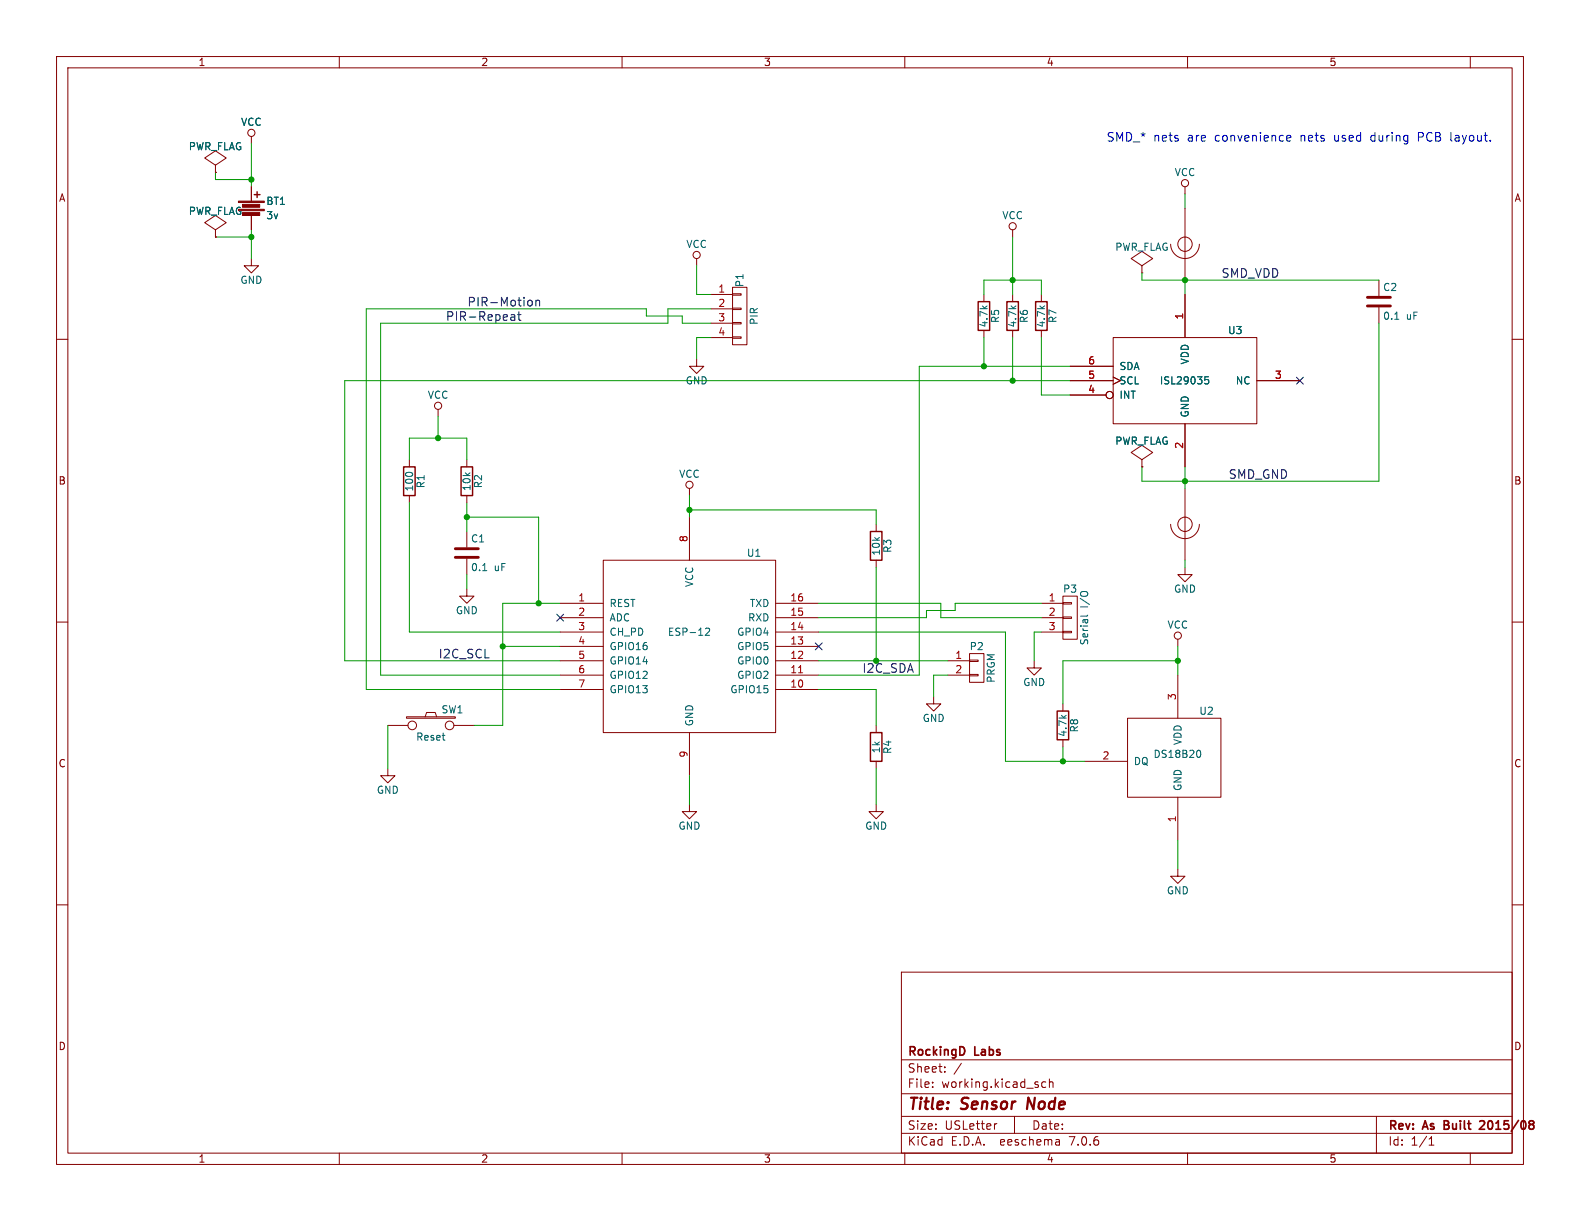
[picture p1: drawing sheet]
<svg xmlns="http://www.w3.org/2000/svg" width="279mm" height="216mm" viewBox="0 0 279 216" stroke-linecap="round" stroke-linejoin="round" font-family="sans-serif">
<g fill="none" stroke="#840000" stroke-width=".18">
<path d="M10 10h259.4v195.9h-259.4zM12 12h255.4v191.9h-255.4zM60 10v2M110 10v2M160 10v2M210 10v2M260 10v2M38.1 29.2l1.9-1.3-1.9-1.2-1.9 1.2 1.9 1.3v1.3M38.1 30.5h.1M44.4 24.1v1.3M44.4 33v2.6M44.4 38.1v2.5"/>
<path d="M209.5 33v1.3M209.5 36.8v12.7M10 60h2M38.1 40.6l1.9-1.2-1.9-1.3-1.9 1.3 1.9 1.2v1.3M38.1 41.9h.1M44.4 45.7v1.3h1.3l-1.3 1.3-1.2-1.3h1.2M123.2 45.7v1.3M125.7 52.1h3.8M125.7 54.6h3.8M125.7 57.2h3.8M125.7 59.7h3.8M129.5 59.6h1.6v.2h-1.6z"/>
<path d="M129.5 57h1.6v.3h-1.6zM129.5 54.5h1.6v.2h-1.6zM129.5 51.9h1.6v.3h-1.6zM129.5 50.8h2.6v10.2h-2.6zM174 52.1v1.2M174 58.4v1.3M179.1 40.6v1.3M179.1 52.1v1.2M179.1 58.4v1.3M184.1 52.1v1.2M184.1 58.4v1.3M196.8 59.7h25.4v15.2h-25.4z"/>
<path d="M201.9 47l1.9-1.3-1.9-1.2-1.9 1.2 1.9 1.3v1.3M201.9 48.3h.1M207 43.2a2.54 2.54 0 0 0 2.5 2.5 2.54 2.54 0 0 0 2.6-2.5M209.5 52.1v7.6M243.8 49.5v2.8M243.8 54.4v2.8M267.4 60h2M77.5 72.4v1.3M123.2 63.5v1.3h1.3l-1.3 1.2-1.3-1.2h1.3M189.2 67.3h7.6M189.2 69.9h6.4M189.2 64.8h7.6"/>
<path d="M196.8 66.7l1.3 .6-1.3 .6M209.5 74.9v7.7M222.2 67.3h7.7M72.4 81.3v1.3M72.4 87.6v1.3M82.5 81.3v1.3M82.5 87.6v1.3M82.5 94v2.8M82.5 98.8v2.8M106.7 99.1h30.5v30.4h-30.5zM121.9 86.4v1.2M121.9 91.4v7.7"/>
<path d="M154.9 92.7v1.3M154.9 99.1v1.2M201.9 81.3l1.9-1.3-1.9-1.3-1.9 1.3 1.9 1.3v1.3M201.9 82.6h.1M207 92.7a2.54 2.54 0 0 0 2.5 2.5 2.54 2.54 0 0 0 2.6-2.5M209.5 86.4v12.7M10 110h2M82.5 104.1v1.3h1.3l-1.3 1.3-1.2-1.3h1.2M99.1 116.8h7.6M99.1 119.4h7.6M99.1 106.7h7.6M99.1 109.2h7.6"/>
<path d="M99.1 111.8h7.6M99.1 114.3h7.6M137.2 116.8h7.6M137.2 119.4h7.6M137.2 106.7h7.6M137.2 109.2h7.6M137.2 111.8h7.6M137.2 114.3h7.6M167.6 116.8h3.8M167.6 119.4h3.8M171.4 119.3h1.6v.2h-1.6zM171.4 116.7h1.6v.3h-1.6z"/>
<path d="M171.4 115.6h2.6v5.1h-2.6zM182.9 116.8v1.3h1.2l-1.2 1.3-1.3-1.3h1.3M184.1 106.7h3.9M184.1 109.2h3.9M184.1 111.8h3.9M188 111.6h1.5v.3h-1.5zM188 109.1h1.5v.2h-1.5zM188 106.6h1.5v.2h-1.5zM188 105.4h2.5v7.6h-2.5zM208.3 113v1.3M208.3 119.4v7.6M209.5 100.3v1.3h1.3l-1.3 1.3-1.2-1.3h1.2"/>
<path d="M267.4 110h2M68.6 135.9v1.3h1.2l-1.2 1.2-1.3-1.2h1.3M68.6 128.3h3.5M71.9 126.7h8.6v.3h-8.6zM75.2 126.7l.2-.7h1.6l.2 .7M80.3 128.3h3.5M99.1 121.9h7.6M121.9 129.5v7.7M137.2 121.9h7.6M154.9 128.3v1.2M154.9 134.6v1.3M165.1 123.2v1.3h1.3l-1.3 1.2-1.3-1.2h1.3"/>
<path d="M188 124.5v1.2M188 130.8v1.3M191.8 134.6h7.6M199.4 127h16.5v14h-16.5zM10 160h2M121.9 142.2v1.3h1.3l-1.3 1.3-1.3-1.3h1.3M154.9 142.2v1.3h1.3l-1.3 1.3-1.2-1.3h1.2M208.3 153.7v1.2h1.2l-1.2 1.3-1.3-1.3h1.3M208.3 141v7.6M267.4 160h2M159.4 171.9h108v32h-108zM159.4 197.4h108"/>
<path d="M159.4 193.4h108M159.4 187.4h108M164.9 192.1v.2M164.9 191.4v.1M167.1 189.4v.2M167.1 188.7v.1M170 188l-1.3 1.9M176.3 198.7l-.3 .1M179.4 197.4v3M184.9 191.4l-.4-.1-.3 .3v.4l.2 .2h.5M185.6 191.4l.2-.1 .3 .1 .1 .9M185.6 190.8v1.5"/>
<path d="M243.4 197.4v6.5M60 203.9v2M110 203.9v2M159.4 200.4h108M160 203.9v2M187.3 201.6l.1 .9M187.4 202.4l-.2 .1M187.4 201.8l-.2 .1M210 203.9v2M252.7 202.5h.9M252.7 201.4l.4-.4v1.5M260 203.9v2"/>
<circle cx="44.4" cy="23.5" r=".63"/>
<circle cx="209.5" cy="32.4" r=".63"/>
<circle cx="123.2" cy="45.1" r=".63"/>
<circle cx="179.1" cy="40" r=".63"/>
<circle cx="209.5" cy="43.2" r="1.27"/>
<circle cx="77.5" cy="71.8" r=".63"/>
<circle cx="196.2" cy="69.8" r=".63"/>
<circle cx="121.9" cy="85.7" r=".63"/>
<circle cx="209.5" cy="92.7" r="1.27"/>
<circle cx="208.3" cy="112.4" r=".63"/>
<circle cx="72.9" cy="128.3" r=".76"/>
<circle cx="79.5" cy="128.3" r=".76"/>
</g>
<path d="M255.4 198.9h.5M255.9 198.2h-.5v1.5h.6M262.4 198.2h-.5l-.2 .1M262.5 198.8l-.9 .9h.9M271.2 198.3v.4M271.2 199v.5" fill="none" stroke="#840000" stroke-width=".3"/>
<path d="M181.9 194.1l-.3 2" fill="none" stroke="#840000" stroke-width=".4"/>
<g fill="#840000" stroke="#840000" stroke-width=".18">
<path d="M42.2 37h4.5v.3h-4.5z"/>
<path d="M42.2 35.6h4.5v.2h-4.5z"/>
<path d="M42.9 37.6h3v.5h-3z"/>
<path d="M42.9 36.1h3v.6h-3z"/>
</g>
<path d="M45 34.4h1M45.5 33.9v1M173 53.3h2v5.1h-2zM178.1 53.3h2v5.1h-2zM183.1 53.3h2.1v5.1h-2.1zM71.4 82.6h2v5h-2zM81.5 82.6h2.1v5h-2.1zM153.9 94h2.1v5.1h-2.1zM153.9 129.5h2.1v5.1h-2.1zM186.9 125.7h2.1v5.1h-2.1z" fill="none" stroke="#840000" stroke-width=".25"/>
<path d="M241.8 54.1h4.1M241.8 52.6h4.1M80.5 98.6h4.1M80.5 97h4.1" fill="none" stroke="#840000" stroke-width=".51"/>
<path d="M246.6 56.5h.8M213.1 66.6h.6M213.1 67.2l.4-.1 .3 .2-.2 .5h-.5M85.4 100.9h.7M124.8 111.2l.4-.1 .3 .3-.8 .9h.8M191.3 104.7h.9M192.3 108.8l-.1 .1h-1.1M211.9 132.7a.68 .68 0 0 1 .4 .6 .68 .68 0 0 1-.4 .6" fill="none" stroke="#006464" stroke-width=".18"/>
<path d="M141.2 119h.7" fill="none" stroke="#a90000" stroke-width=".18"/>
<path d="M90.5 55.6h.3l.2 .2v.8M91 56.6h-.5M91 56l-.5 .1M91.5 55.6h.6M91.8 55.1v1.3l.3 .2M93.6 53.1l.4 .1 .1 .2-.1 .6-.4 .1M94.8 53.2l.2-.1 .4 .1v.9M94.8 53.1v1" fill="none" stroke="#0f0f0f" stroke-width=".18"/>
<path d="M227.5 24.7l.3 .3 .4-.1M227.5 24.2l.3-.3h.2l.3 .3v.1l-.8 .1M250.8 24.2h.6M251.4 23.4h-.6v1.6M256.6 23.4v1.3l.2 .3" fill="none" stroke="#0000c2" stroke-width=".18"/>
<g fill="none" stroke="#009600" stroke-width=".18">
<path d="M38.1 30.5v1.3h6.3M44.4 25.4v7.6M209.5 34.3v2.5M38.1 41.9h6.3M44.4 40.6v5.1M123.2 47v5.1h2.5M125.7 59.7h-2.5v3.8M125.7 54.6h-7.6v2.6h-50.8v62.2h31.8M125.7 57.2h-5.1v-1.3h-6.3v-1.3h-49.5v67.3h34.3M174 52.1v-2.6h10.1v2.6M174 59.7v5.1M179.1 41.9v10.2"/>
<path d="M179.1 59.7v7.6M184.1 59.7v10.2h5.1M201.9 48.3v1.2h41.9M209.5 49.5v2.6M243.8 57.2v27.9h-41.9v-2.5M77.5 73.7v3.8M189.2 64.8h-26.6v54.6h-17.8M189.2 67.3h-128.2v49.5h38.1M72.4 81.3v-3.8h10.1v3.8M72.4 88.9v22.9h26.7M82.5 88.9v5.1M82.5 91.4h12.7v15.3"/>
<path d="M121.9 87.6v3.8M121.9 90.2h33v2.5M209.5 82.6v3.8M209.5 99.1v1.2M82.5 101.6v2.5M88.9 114.3h10.2M99.1 106.7h-10.2v21.6h-5.1M144.8 106.7h21.6v2.5h17.7M144.8 111.8h33v22.8h14M144.8 116.8h22.8M154.9 100.3v16.5M167.6 119.4h-2.5v3.8"/>
<path d="M184.1 106.7h-15.2v1.3h-5.1v1.2h-19M184.1 111.8h-1.2v5M208.3 116.8h-20.3v7.7M208.3 114.3v5.1M68.6 128.3v7.6M121.9 137.2v5M144.8 121.9h10.1v6.4M154.9 135.9v6.3M188 132.1v2.5M208.3 148.6v5.1"/>
</g>
<path d="M229.3 66.7l1.2 1.2M230.5 66.7l-1.2 1.2M98.5 108.6l1.2 1.2M99.7 108.6l-1.2 1.2M144.2 113.7l1.2 1.2M145.4 113.7l-1.2 1.2" fill="none" stroke="#000084" stroke-width=".18"/>
<g fill="#009600" stroke="#009600" stroke-width=".18">
<circle cx="209.5" cy="49.5" r=".46"/>
<circle cx="179.1" cy="49.5" r=".46"/>
<circle cx="209.5" cy="85.1" r=".46"/>
<circle cx="179.1" cy="67.3" r=".46"/>
<circle cx="44.4" cy="41.9" r=".46"/>
<circle cx="44.4" cy="31.8" r=".46"/>
<circle cx="188" cy="134.6" r=".46"/>
<circle cx="208.3" cy="116.8" r=".46"/>
<circle cx="82.5" cy="91.4" r=".46"/>
<circle cx="95.2" cy="106.7" r=".46"/>
<circle cx="77.5" cy="77.5" r=".46"/>
<circle cx="88.9" cy="114.3" r=".46"/>
<circle cx="174" cy="64.8" r=".46"/>
<circle cx="121.9" cy="90.2" r=".46"/>
<circle cx="154.9" cy="116.8" r=".46"/>
</g>
<g font-size="2.8" fill="#840000">
<text x="160.4" y="196.8">Title:</text>
<text x="170.1" y="196.8">Sensor</text>
<text x="182.5" y="196.8">Node</text>
</g>
<g font-size="2.1" fill="#0000c2">
<text x="195.6" y="25.2">SMD_*</text>
<text x="203.9" y="25.2">nets</text>
<text x="210" y="25.2">are</text>
<text x="215" y="25.2">convenience</text>
<text x="230.2" y="25.2">nets</text>
<text x="236.3" y="25.2">used</text>
<text x="242.9" y="25.2">during</text>
<text x="251.4" y="25.2">PCB</text>
<text x="257.3" y="25.2">layout.</text>
</g>
<g font-size="2.1" fill="#0f0f0f">
<text x="215.9" y="49.2">SMD_VDD</text>
<text x="78.7" y="56.8">PIR-Repeat</text>
<text x="82.5" y="54.3">PIR-Motion</text>
<text x="217.2" y="84.8">SMD_GND</text>
<text x="77.5" y="116.5">I2C_SCL</text>
<text x="152.4" y="119.1">I2C_SDA</text>
</g>
<g font-size="2.1" fill="#840000">
<text x="160.4" y="189.9">Sheet:</text>
<text x="160.4" y="187.1">RockingD</text>
<text x="172.4" y="187.1">Labs</text>
<text x="160.4" y="192.6">File:</text>
<text x="166.5" y="192.6">working.kicad_sch</text>
<text x="160.4" y="202.8">KiCad</text>
<text x="160.4" y="200">Size:</text>
<text x="167.1" y="200">USLetter</text>
<text x="168.1" y="202.8">E.D.A.</text>
<text x="177" y="202.8">eeschema</text>
<text x="182.4" y="200">Date:</text>
<text x="189.4" y="202.8">7.0.6</text>
<text x="245.4" y="200.2">Rev:</text>
<text x="245.4" y="202.8">Id:</text>
<text x="249.5" y="202.8">1/1</text>
<text x="251.8" y="200.2">As</text>
<text x="256" y="200.2">Built</text>
<text x="263" y="200.2">2015/08</text>
</g>
<g font-size="1.8" fill="#840000">
<text x="35" y="11.9">1</text>
<text x="85" y="11.9">2</text>
<text x="135" y="11.9">3</text>
<text x="185" y="11.9">4</text>
<text x="235" y="11.9">5</text>
<text x="10.3" y="35.9">A</text>
<text x="267.7" y="35.9">A</text>
<text x="10.3" y="85.9">B</text>
<text x="267.7" y="85.9">B</text>
<text x="10.3" y="135.9">C</text>
<text x="267.7" y="135.9">C</text>
<text x="10.3" y="185.9">D</text>
<text x="267.7" y="185.9">D</text>
<text x="35" y="205.8">1</text>
<text x="85" y="205.8">2</text>
<text x="135" y="205.8">3</text>
<text x="185" y="205.8">4</text>
<text x="235" y="205.8">5</text>
</g>
<g font-size="1.8" fill="#006464">
<text x="42.5" y="22.5">VCC</text>
<text x="33.3" y="26.8">PWR_FLAG</text>
<text x="207.6" y="31.3">VCC</text>
<text x="33.3" y="38.2">PWR_FLAG</text>
<text x="47" y="36.4">BT1</text>
<text x="47" y="39">3v</text>
<text x="177.2" y="39">VCC</text>
<text x="121.3" y="44">VCC</text>
<text x="197.1" y="44.6">PWR_FLAG</text>
<text x="42.4" y="50.4">GND</text>
<text x="131.7" y="50.9" transform="rotate(-90 131.7 50.9)">P1</text>
<text x="244.5" y="51.7">C2</text>
<text x="134.2" y="57.6" transform="rotate(-90 134.2 57.6)">PIR</text>
<text x="174.9" y="58" transform="rotate(-90 174.9 58)">4.7k</text>
<text x="176.9" y="57.2" transform="rotate(-90 176.9 57.2)">R5</text>
<text x="179.9" y="58" transform="rotate(-90 179.9 58)">4.7k</text>
<text x="182" y="57.2" transform="rotate(-90 182 57.2)">R6</text>
<text x="185" y="58" transform="rotate(-90 185 58)">4.7k</text>
<text x="187" y="57.2" transform="rotate(-90 187 57.2)">R7</text>
<text x="217.1" y="59.3">U3</text>
<text x="244.5" y="56.7">0.1</text>
<text x="248.7" y="56.7">uF</text>
<text x="197.9" y="65.6">SDA</text>
<text x="210.4" y="64.5" transform="rotate(-90 210.4 64.5)">VDD</text>
<text x="75.6" y="70.7">VCC</text>
<text x="121.2" y="68.2">GND</text>
<text x="197.9" y="70.7">INT</text>
<text x="197.9" y="68.2">SCL</text>
<text x="205" y="68.2">ISL29035</text>
<text x="218.4" y="68.2">NC</text>
<text x="210.4" y="73.9" transform="rotate(-90 210.4 73.9)">GND</text>
<text x="197.1" y="78.8">PWR_FLAG</text>
<text x="73.3" y="87" transform="rotate(-90 73.3 87)">100</text>
<text x="75.3" y="86.4" transform="rotate(-90 75.3 86.4)">R1</text>
<text x="83.4" y="86.9" transform="rotate(-90 83.4 86.9)">10k</text>
<text x="85.4" y="86.4" transform="rotate(-90 85.4 86.4)">R2</text>
<text x="120" y="84.7">VCC</text>
<text x="83.2" y="96.1">C1</text>
<text x="83.2" y="101.2">0.1</text>
<text x="87.4" y="101.2">uF</text>
<text x="132" y="98.7">U1</text>
<text x="155.8" y="98.3" transform="rotate(-90 155.8 98.3)">10k</text>
<text x="157.8" y="97.9" transform="rotate(-90 157.8 97.9)">R3</text>
<text x="107.7" y="107.5">REST</text>
<text x="122.8" y="103.9" transform="rotate(-90 122.8 103.9)">VCC</text>
<text x="132.5" y="107.5">TXD</text>
<text x="187.9" y="105">P3</text>
<text x="192.6" y="107.5" transform="rotate(-90 192.6 107.5)">I/O</text>
<text x="207.5" y="105">GND</text>
<text x="80.5" y="108.8">GND</text>
<text x="107.7" y="110.1">ADC</text>
<text x="107.7" y="112.6">CH_PD</text>
<text x="118" y="112.6">ESP-12</text>
<text x="130.3" y="112.6">GPIO4</text>
<text x="132.2" y="110.1">RXD</text>
<text x="206.4" y="111.4">VCC</text>
<text x="107.7" y="115.2">GPIO16</text>
<text x="107.7" y="117.7">GPIO14</text>
<text x="130.3" y="117.7">GPIO0</text>
<text x="130.3" y="115.2">GPIO5</text>
<text x="171.4" y="115.2">P2</text>
<text x="192.6" y="114.2" transform="rotate(-90 192.6 114.2)">Serial</text>
<text x="107.7" y="120.2">GPIO12</text>
<text x="107.7" y="122.8">GPIO13</text>
<text x="129" y="122.8">GPIO15</text>
<text x="130.3" y="120.2">GPIO2</text>
<text x="176.1" y="120.8" transform="rotate(-90 176.1 120.8)">PRGM</text>
<text x="180.8" y="121.5">GND</text>
<text x="73.5" y="131.2">Reset</text>
<text x="78" y="126.3">SW1</text>
<text x="122.8" y="128.5" transform="rotate(-90 122.8 128.5)">GND</text>
<text x="163.1" y="127.9">GND</text>
<text x="188.8" y="130.4" transform="rotate(-90 188.8 130.4)">4.7k</text>
<text x="190.9" y="129.6" transform="rotate(-90 190.9 129.6)">R8</text>
<text x="209.1" y="131.8" transform="rotate(-90 209.1 131.8)">VDD</text>
<text x="212" y="126.6">U2</text>
<text x="155.8" y="133.3" transform="rotate(-90 155.8 133.3)">1k</text>
<text x="157.8" y="133.4" transform="rotate(-90 157.8 133.4)">R4</text>
<text x="200.4" y="135.5">DQ</text>
<text x="203.9" y="134.2">DS18B20</text>
<text x="66.5" y="140.6">GND</text>
<text x="209.1" y="140" transform="rotate(-90 209.1 140)">GND</text>
<text x="119.9" y="146.9">GND</text>
<text x="152.9" y="146.9">GND</text>
<text x="206.2" y="158.3">GND</text>
</g>
<g font-size="1.8" fill="#a90000">
<text x="126.9" y="51.8">1</text>
<text x="126.9" y="54.4">2</text>
<text x="126.9" y="56.9">3</text>
<text x="126.9" y="59.4">4</text>
<text x="209.3" y="56.6" transform="rotate(-90 209.3 56.6)">1</text>
<text x="192.3" y="64.5">6</text>
<text x="192.3" y="69.6">4</text>
<text x="192.3" y="67.1">5</text>
<text x="225.4" y="67.1">3</text>
<text x="209.3" y="79.4" transform="rotate(-90 209.3 79.4)">2</text>
<text x="121.7" y="96" transform="rotate(-90 121.7 96)">8</text>
<text x="102.2" y="106.4">1</text>
<text x="139.7" y="106.4">16</text>
<text x="185.3" y="106.4">1</text>
<text x="102.2" y="109">2</text>
<text x="102.2" y="111.5">3</text>
<text x="139.7" y="111.5">14</text>
<text x="139.7" y="109">15</text>
<text x="185.3" y="109">2</text>
<text x="185.3" y="111.5">3</text>
<text x="102.2" y="114">4</text>
<text x="102.2" y="116.6">5</text>
<text x="102.2" y="119.1">6</text>
<text x="139.7" y="119.1">11</text>
<text x="139.7" y="116.6">12</text>
<text x="139.7" y="114">13</text>
<text x="168.8" y="116.6">1</text>
<text x="168.8" y="119.1">2</text>
<text x="102.2" y="121.7">7</text>
<text x="139.7" y="121.7">10</text>
<text x="208" y="123.9" transform="rotate(-90 208 123.9)">3</text>
<text x="121.7" y="134.1" transform="rotate(-90 121.7 134.1)">9</text>
<text x="194.9" y="134.4">2</text>
<text x="208" y="145.5" transform="rotate(-90 208 145.5)">1</text>
</g>
</svg>
